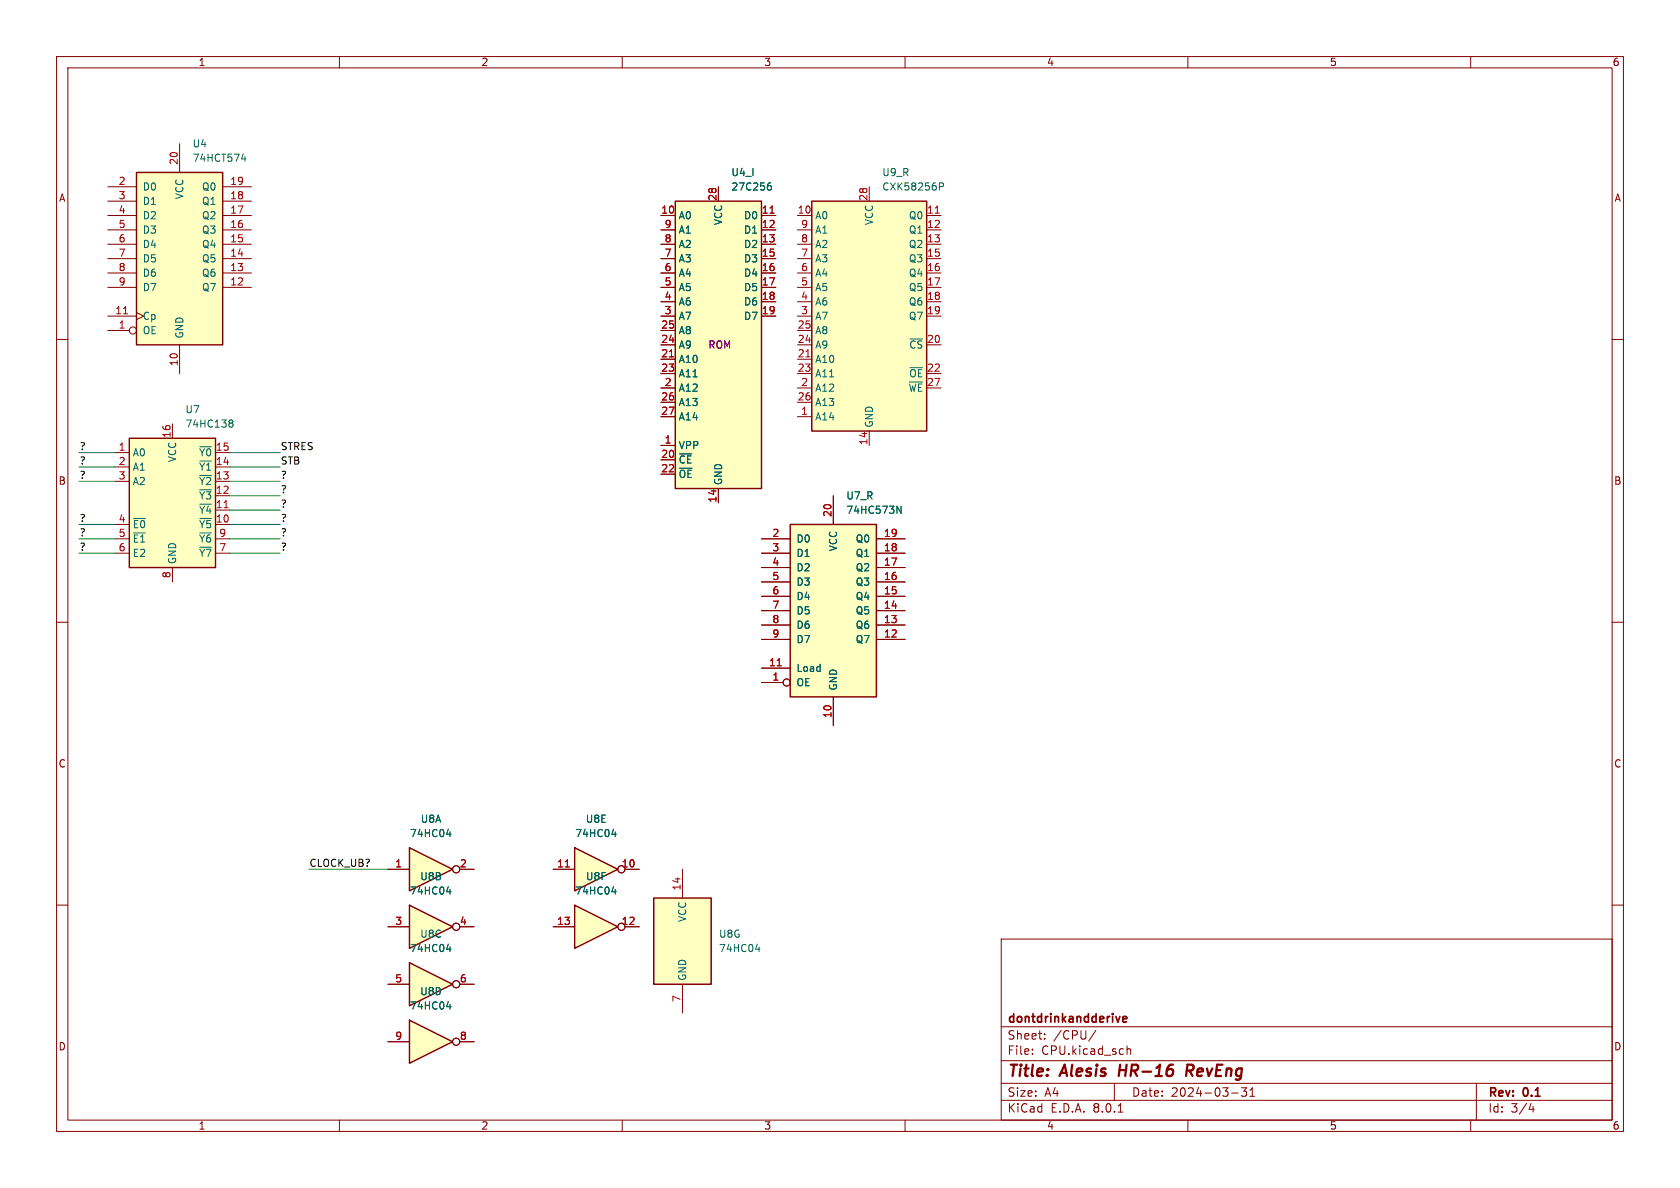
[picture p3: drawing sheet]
<svg xmlns="http://www.w3.org/2000/svg" width="297mm" height="210mm" viewBox="0 0 297 210" stroke-linecap="round" stroke-linejoin="round" font-family="sans-serif">
<g fill="none" stroke="#840000" stroke-width=".18">
<path d="M10 10h277v190h-277zM12 12h273v186h-273zM60 10v2M110 10v2M160 10v2M210 10v2M260 10v2M10 60h2M285 60h2M10 110h2M285 110h2M10 160h2"/>
<path d="M285 160h2M177 166h108v32h-108zM60 198v2M110 198v2M160 198v2M177 194.5h108M177 191.5h108M177 187.5h108M177 181.5h108M182.5 186.3v.1M182.5 185.5v.1M184.7 183.6v.1"/>
<path d="M184.7 182.8v.1M193.7 182.1l-1.2 2M197 191.5v3M197.7 196.6h.8M199.2 184.9v1.5M199.2 185.5l.3-.1 .3 .1 .1 .9M210 198v2M217.7 193.2h1.2M220.4 192.3l-.5 .6 .4 .1v.7l-.2 .1h-.4l-.2-.1M221 193.8h.8M221 192.7l.4-.4v1.5M260 198v2"/>
<path d="M261 191.5v6.5M270.7 195l-.4 1.1h.9M271 195.6v1"/>
</g>
<path d="M198 188.2l-.2 2M210.3 189.3l.5 .9M210.7 188.2h-.8l-.2 2M210.8 189.2l-1 .1" fill="none" stroke="#840000" stroke-width=".4"/>
<path d="M198.5 180.2l.7-.2-.1-.2-.4-.1-.2 .2 .1 .7h.5" fill="none" stroke="#840000" stroke-width=".3"/>
<path d="M115.6 158.8h10.1v15.2h-10.1z" fill="#ffffc2"/>
<path d="M115.6 158.8h10.1v15.2h-10.1z" fill="none" stroke="#840000" stroke-width=".25"/>
<path d="M120.6 153.7v5.1M120.6 174v5.1" fill="none" stroke="#840000" stroke-width=".18"/>
<path d="M133.6 167.8h.8M134.2 167.4v.8" fill="none" stroke="#006464" stroke-width=".18"/>
<path d="M119.4 35.6h15.2v50.8h-15.2z" fill="#ffffc2"/>
<path d="M119.4 35.6h15.2v50.8h-15.2z" fill="none" stroke="#840000" stroke-width=".25"/>
<g fill="none" stroke="#840000" stroke-width=".18">
<path d="M116.8 38.1h2.6M127 33v2.6M134.6 38.1h2.6M116.8 40.6h2.6M116.8 43.2h2.6M116.8 45.7h2.6M116.8 48.3h2.6M116.8 50.8h2.6M116.8 53.3h2.6M116.8 55.9h2.6M116.8 58.4h2.6M134.6 40.6h2.6"/>
<path d="M134.6 43.2h2.6M134.6 45.7h2.6M134.6 48.3h2.6M134.6 50.8h2.6M134.6 53.3h2.6M134.6 55.9h2.6M116.8 78.7h2.6M116.8 68.6h2.6M116.8 63.5h2.6M116.8 66h2.6M116.8 61h2.6M116.8 71.1h2.6"/>
<path d="M116.8 73.7h2.6M116.8 81.3h2.6M116.8 83.8h2.6M127 86.4v2.5"/>
</g>
<path d="M136.1 37.7h.8M118.4 63.1h.7" fill="none" stroke="#a90000" stroke-width=".18"/>
<path d="M135.9 32.8l.4 .1 .1 .2-.1 .4-.4 .1M136.3 32.3l-.4 .1" fill="none" stroke="#006464" stroke-width=".18"/>
<path d="M72.4 149.9l7.6 3.8-7.6 3.8z" fill="#ffffc2"/>
<path d="M72.4 149.9l7.6 3.8-7.6 3.8z" fill="none" stroke="#840000" stroke-width=".25"/>
<g fill="none" stroke="#840000" stroke-width=".18">
<path d="M68.6 153.7h3.8M81.3 153.7h2.5"/>
<circle cx="80.6" cy="153.7" r=".63"/>
</g>
<path d="M79 147.5h.7M79.6 147.1v.8" fill="none" stroke="#006464" stroke-width=".18"/>
<path d="M72.4 170.2l7.6 3.8-7.6 3.8z" fill="#ffffc2"/>
<path d="M72.4 170.2l7.6 3.8-7.6 3.8z" fill="none" stroke="#840000" stroke-width=".25"/>
<g fill="none" stroke="#840000" stroke-width=".18">
<path d="M68.6 174h3.8M81.3 174h2.5"/>
<circle cx="80.6" cy="174" r=".63"/>
</g>
<path d="M79 167.8h.7M79.6 167.4v.8" fill="none" stroke="#006464" stroke-width=".18"/>
<path d="M143.5 35.6h20.3v40.6h-20.3z" fill="#ffffc2"/>
<path d="M143.5 35.6h20.3v40.6h-20.3z" fill="none" stroke="#840000" stroke-width=".25"/>
<g fill="none" stroke="#840000" stroke-width=".18">
<path d="M141 38.1h2.5M153.7 33v2.6M163.8 38.1h2.6M141 40.6h2.5M141 43.2h2.5M141 45.7h2.5M141 48.3h2.5M141 50.8h2.5M141 53.3h2.5M141 55.9h2.5M141 58.4h2.5M163.8 40.6h2.6"/>
<path d="M163.8 43.2h2.6M163.8 45.7h2.6M163.8 48.3h2.6M163.8 50.8h2.6M163.8 53.3h2.6M163.8 55.9h2.6M141 73.7h2.5M141 68.6h2.5M141 61h2.5M141 63.5h2.5M141 66h2.5M141 71.1h2.5"/>
<path d="M153.7 76.2v2.5M163.8 68.6h2.6M163.8 61h2.6M163.8 66h2.6"/>
</g>
<path d="M165.3 37.7h.8M142.5 63.1h.7" fill="none" stroke="#a90000" stroke-width=".18"/>
<path d="M166.1 32.3h.5l.2 .3-.1 .3-.6 .1" fill="none" stroke="#006464" stroke-width=".18"/>
<path d="M22.9 77.5h15.2v22.8h-15.2z" fill="#ffffc2"/>
<path d="M22.9 77.5h15.2v22.8h-15.2z" fill="none" stroke="#840000" stroke-width=".25"/>
<g fill="none" stroke="#840000" stroke-width=".18">
<path d="M30.5 74.9v2.6M20.3 80h2.6M20.3 92.7h2.6M20.3 85.1h2.6M20.3 82.6h2.6M20.3 95.3h2.6M20.3 97.8h2.6M38.1 80h2.5M38.1 92.7h2.5M38.1 90.2h2.5M38.1 87.6h2.5M38.1 85.1h2.5"/>
<path d="M38.1 82.6h2.5M38.1 95.3h2.5M38.1 97.8h2.5M30.5 100.3v2.6"/>
</g>
<path d="M39.6 89.8h.7" fill="none" stroke="#a90000" stroke-width=".18"/>
<path d="M35.3 79h2.1M40.6 74.7l.1 .1M40.6 74.3l.3-.1 .2 .2 .1 .1-.3 .3M40.7 74.8h.2M40.7 74.8h-.1M40.9 74.8l.3 .2-.1 .4-.2 .1-.3-.1M23.6 91.7h2.1" fill="none" stroke="#006464" stroke-width=".18"/>
<path d="M139.7 92.7h15.2v30.5h-15.2z" fill="#ffffc2"/>
<path d="M139.7 92.7h15.2v30.5h-15.2z" fill="none" stroke="#840000" stroke-width=".25"/>
<g fill="none" stroke="#840000" stroke-width=".18">
<path d="M134.6 97.8h5.1M134.6 95.3h5.1M147.3 87.6v5.1M154.9 97.8h5.1M154.9 95.3h5.1M134.6 118.1h5.1M134.6 113h5.1M134.6 110.5h5.1M134.6 108h5.1M134.6 105.4h5.1M134.6 102.9h5.1M134.6 100.3h5.1"/>
<path d="M154.9 113h5.1M154.9 110.5h5.1M154.9 108h5.1M154.9 105.4h5.1M154.9 102.9h5.1M154.9 100.3h5.1M134.6 120.7h3.8M147.3 123.2v5.1"/>
<circle cx="139.1" cy="120.6" r=".63"/>
</g>
<path d="M137.4 117.7h.7" fill="none" stroke="#a90000" stroke-width=".18"/>
<path d="M158.6 89.5l.7 1.2v-1.2" fill="none" stroke="#006464" stroke-width=".18"/>
<path d="M72.4 160l7.6 3.8-7.6 3.8z" fill="#ffffc2"/>
<path d="M72.4 160l7.6 3.8-7.6 3.8z" fill="none" stroke="#840000" stroke-width=".25"/>
<g fill="none" stroke="#840000" stroke-width=".18">
<path d="M68.6 163.8h3.8M81.3 163.8h2.5"/>
<circle cx="80.6" cy="163.8" r=".63"/>
</g>
<path d="M79 157.6h.7M79.6 157.2v.9" fill="none" stroke="#006464" stroke-width=".18"/>
<path d="M101.6 149.9l7.6 3.8-7.6 3.8z" fill="#ffffc2"/>
<path d="M101.6 149.9l7.6 3.8-7.6 3.8z" fill="none" stroke="#840000" stroke-width=".25"/>
<g fill="none" stroke="#840000" stroke-width=".18">
<path d="M97.8 153.7h3.8M110.5 153.7h2.5"/>
<circle cx="109.9" cy="153.7" r=".63"/>
</g>
<path d="M99.9 153.3h.8" fill="none" stroke="#a90000" stroke-width=".18"/>
<path d="M108.2 147.5h.7M108.8 147.1v.8" fill="none" stroke="#006464" stroke-width=".18"/>
<path d="M24.1 30.5h15.3v30.5h-15.3z" fill="#ffffc2"/>
<path d="M24.1 30.5h15.3v30.5h-15.3z" fill="none" stroke="#840000" stroke-width=".25"/>
<g fill="none" stroke="#840000" stroke-width=".18">
<path d="M19 38.1h5.1M19 35.6h5.1M19 33h5.1M31.7 25.4v5.1M39.4 38.1h5M39.4 35.6h5M39.4 33h5M19 58.4h3.9M19 55.9h5.1M19 50.8h5.1M19 48.3h5.1M19 45.7h5.1"/>
<path d="M19 43.2h5.1M19 40.6h5.1M24.1 55.2l1.3 .7-1.3 .6M39.4 50.8h5M39.4 48.3h5M39.4 45.7h5M39.4 43.2h5M39.4 40.6h5M31.7 61v5"/>
<circle cx="23.5" cy="58.4" r=".63"/>
</g>
<path d="M21.8 55.5h.8" fill="none" stroke="#a90000" stroke-width=".18"/>
<path d="M42.7 28.1h.8M43.3 27.7v.8" fill="none" stroke="#006464" stroke-width=".18"/>
<path d="M72.4 180.3l7.6 3.9-7.6 3.8z" fill="#ffffc2"/>
<path d="M72.4 180.3l7.6 3.9-7.6 3.8z" fill="none" stroke="#840000" stroke-width=".25"/>
<g fill="none" stroke="#840000" stroke-width=".18">
<path d="M68.6 184.2h3.8M81.3 184.2h2.5"/>
<circle cx="80.6" cy="184.1" r=".63"/>
</g>
<path d="M79 178h.7M79.6 177.5v.9" fill="none" stroke="#006464" stroke-width=".18"/>
<path d="M101.6 160l7.6 3.8-7.6 3.8z" fill="#ffffc2"/>
<path d="M101.6 160l7.6 3.8-7.6 3.8z" fill="none" stroke="#840000" stroke-width=".25"/>
<g fill="none" stroke="#840000" stroke-width=".18">
<path d="M116.8 38.1h2.6M127 33v2.6M134.6 38.1h2.6M116.8 40.6h2.6M116.8 43.2h2.6M116.8 45.7h2.6M116.8 48.3h2.6M116.8 50.8h2.6M116.8 53.3h2.6M116.8 55.9h2.6M116.8 58.4h2.6M134.6 40.6h2.6"/>
<path d="M134.6 43.2h2.6M134.6 45.7h2.6M134.6 48.3h2.6M134.6 50.8h2.6M134.6 53.3h2.6M134.6 55.9h2.6M116.8 78.7h2.6M116.8 68.6h2.6M116.8 63.5h2.6M116.8 66h2.6M116.8 61h2.6M116.8 71.1h2.6"/>
<path d="M116.8 73.7h2.6M116.8 81.3h2.6M116.8 83.8h2.6M127 86.4v2.5M134.6 97.8h5.1M134.6 95.3h5.1M147.3 87.6v5.1M154.9 97.8h5.1M154.9 95.3h5.1M134.6 118.1h5.1M134.6 113h5.1M134.6 110.5h5.1"/>
<path d="M134.6 108h5.1M134.6 105.4h5.1M134.6 102.9h5.1M134.6 100.3h5.1M154.9 113h5.1M154.9 110.5h5.1M154.9 108h5.1M154.9 105.4h5.1M154.9 102.9h5.1M154.9 100.3h5.1M134.6 120.7h3.8M147.3 123.2v5.1"/>
<path d="M68.6 153.7h3.8M81.3 153.7h2.5M97.8 153.7h3.8M110.5 153.7h2.5M68.6 163.8h3.8M68.6 174h3.8M81.3 163.8h2.5M81.3 174h2.5M97.8 163.8h3.8M110.5 163.8h2.5M68.6 184.2h3.8M81.3 184.2h2.5"/>
<circle cx="139.1" cy="120.6" r=".63"/>
<circle cx="80.6" cy="153.7" r=".63"/>
<circle cx="109.9" cy="153.7" r=".63"/>
<circle cx="80.6" cy="163.8" r=".63"/>
<circle cx="80.6" cy="174" r=".63"/>
<circle cx="109.9" cy="163.8" r=".63"/>
<circle cx="80.6" cy="184.1" r=".63"/>
</g>
<g fill="none" stroke="#006464" stroke-width=".18">
<path d="M135.9 32.8l.4 .1 .1 .2-.1 .4-.4 .1M136.3 32.3l-.4 .1M158.6 89.5l.7 1.2v-1.2M79 157.6h.7M79 147.5h.7M79.6 147.1v.8M79.6 157.2v.9M108.2 157.6h.7M108.2 147.5h.7M108.8 147.1v.8M108.8 157.2v.9M79 167.8h.7"/>
<path d="M79 178h.7M79.6 167.4v.8M79.6 177.5v.9"/>
</g>
<g fill="none" stroke="#009600" stroke-width=".18">
<path d="M14 80h6.3M14 82.6h6.3M14 85.1h6.3M14 97.8h6.3M14 95.3h6.3M14 92.7h6.3M40.6 80h8.9M40.6 82.6h8.9M40.6 85.1h8.9M40.6 97.8h8.9M40.6 95.3h8.9M40.6 92.7h8.9"/>
<path d="M40.6 87.6h8.9M40.6 90.2h8.9M54.6 153.7h14"/>
</g>
<path d="M136.1 37.7h.8M118.4 63.1h.7M137.4 117.7h.7M99.9 153.3h.8" fill="none" stroke="#a90000" stroke-width=".18"/>
<g font-size="2.8" fill="#840000">
<text x="178" y="190.9">Title:</text>
<text x="187.7" y="190.9">Alesis</text>
<text x="198.6" y="190.9">HR-16</text>
<text x="211.4" y="190.9">RevEng</text>
</g>
<g font-size="2.1" fill="#840000">
<text x="178" y="184">Sheet:</text>
<text x="178" y="181.2">dontdrinkandderive</text>
<text x="186.2" y="184">/CPU/</text>
<text x="178" y="186.7">File:</text>
<text x="184.1" y="186.7">CPU.kicad_sch</text>
<text x="178" y="196.9">KiCad</text>
<text x="178" y="194.1">Size:</text>
<text x="184.7" y="194.1">A4</text>
<text x="185.7" y="196.9">E.D.A.</text>
<text x="193.3" y="196.9">8.0.1</text>
<text x="200" y="194.1">Date:</text>
<text x="207" y="194.1">2024-03-31</text>
<text x="263" y="194.3">Rev:</text>
<text x="263" y="196.9">Id:</text>
<text x="267.1" y="196.9">3/4</text>
<text x="269.4" y="194.3">0.1</text>
</g>
<g font-size="1.8" fill="#840000">
<text x="35" y="11.9">1</text>
<text x="85" y="11.9">2</text>
<text x="135" y="11.9">3</text>
<text x="185" y="11.9">4</text>
<text x="235" y="11.9">5</text>
<text x="285" y="11.9">6</text>
<text x="10.3" y="35.9">A</text>
<text x="285.3" y="35.9">A</text>
<text x="10.3" y="85.9">B</text>
<text x="285.3" y="85.9">B</text>
<text x="10.3" y="135.9">C</text>
<text x="285.3" y="135.9">C</text>
<text x="10.3" y="185.9">D</text>
<text x="285.3" y="185.9">D</text>
<text x="35" y="199.9">1</text>
<text x="85" y="199.9">2</text>
<text x="135" y="199.9">3</text>
<text x="185" y="199.9">4</text>
<text x="235" y="199.9">5</text>
<text x="285" y="199.9">6</text>
</g>
<g font-size="1.8" fill="#a90000">
<text x="31.5" y="29.3" transform="rotate(-90 31.5 29.3)">20</text>
<text x="20.9" y="32.8">2</text>
<text x="20.9" y="35.3">3</text>
<text x="40.6" y="35.3">18</text>
<text x="40.6" y="32.8">19</text>
<text x="126.7" y="35.6" transform="rotate(-90 126.7 35.6)">28</text>
<text x="153.4" y="35.6" transform="rotate(-90 153.4 35.6)">28</text>
<text x="20.9" y="37.8">4</text>
<text x="20.9" y="40.4">5</text>
<text x="40.6" y="40.4">16</text>
<text x="40.6" y="37.8">17</text>
<text x="116.8" y="37.8">10</text>
<text x="117.4" y="40.4">9</text>
<text x="134.6" y="37.8">11</text>
<text x="134.6" y="40.4">12</text>
<text x="140.9" y="37.8">10</text>
<text x="141.5" y="40.4">9</text>
<text x="163.8" y="37.8">11</text>
<text x="163.8" y="40.4">12</text>
<text x="20.9" y="42.9">6</text>
<text x="20.9" y="45.5">7</text>
<text x="40.6" y="45.5">14</text>
<text x="40.6" y="42.9">15</text>
<text x="117.4" y="45.5">7</text>
<text x="117.4" y="42.9">8</text>
<text x="134.6" y="42.9">13</text>
<text x="134.6" y="45.5">15</text>
<text x="141.5" y="45.5">7</text>
<text x="141.5" y="42.9">8</text>
<text x="163.8" y="42.9">13</text>
<text x="163.8" y="45.5">15</text>
<text x="20.9" y="48">8</text>
<text x="20.9" y="50.5">9</text>
<text x="40.6" y="50.5">12</text>
<text x="40.6" y="48">13</text>
<text x="117.4" y="53.1">4</text>
<text x="117.4" y="50.5">5</text>
<text x="117.4" y="48">6</text>
<text x="134.6" y="48">16</text>
<text x="134.6" y="50.5">17</text>
<text x="134.6" y="53.1">18</text>
<text x="141.5" y="53.1">4</text>
<text x="141.5" y="50.5">5</text>
<text x="141.5" y="48">6</text>
<text x="163.8" y="48">16</text>
<text x="163.8" y="50.5">17</text>
<text x="163.8" y="53.1">18</text>
<text x="20.3" y="55.6">11</text>
<text x="20.9" y="58.2">1</text>
<text x="116.8" y="58.2">25</text>
<text x="117.4" y="55.6">3</text>
<text x="134.6" y="55.6">19</text>
<text x="140.9" y="58.2">25</text>
<text x="141.5" y="55.6">3</text>
<text x="163.8" y="55.6">19</text>
<text x="31.5" y="64.8" transform="rotate(-90 31.5 64.8)">10</text>
<text x="116.8" y="63.2">21</text>
<text x="116.8" y="65.8">23</text>
<text x="116.8" y="60.7">24</text>
<text x="140.9" y="63.2">21</text>
<text x="140.9" y="65.8">23</text>
<text x="140.9" y="60.7">24</text>
<text x="163.8" y="60.7">20</text>
<text x="163.8" y="65.8">22</text>
<text x="116.8" y="70.9">26</text>
<text x="117.4" y="68.3">2</text>
<text x="140.9" y="70.9">26</text>
<text x="141.5" y="68.3">2</text>
<text x="163.8" y="68.3">27</text>
<text x="30.2" y="77.5" transform="rotate(-90 30.2 77.5)">16</text>
<text x="116.8" y="73.4">27</text>
<text x="141.5" y="73.4">1</text>
<text x="20.9" y="79.8">1</text>
<text x="20.9" y="82.3">2</text>
<text x="38.1" y="82.3">14</text>
<text x="38.1" y="79.8">15</text>
<text x="116.8" y="81">20</text>
<text x="116.8" y="83.6">22</text>
<text x="117.4" y="78.5">1</text>
<text x="153.4" y="78.8" transform="rotate(-90 153.4 78.8)">14</text>
<text x="20.9" y="84.8">3</text>
<text x="38.1" y="89.9">11</text>
<text x="38.1" y="87.4">12</text>
<text x="38.1" y="84.8">13</text>
<text x="126.7" y="88.9" transform="rotate(-90 126.7 88.9)">14</text>
<text x="20.9" y="92.5">4</text>
<text x="20.9" y="95">5</text>
<text x="38.1" y="92.5">10</text>
<text x="38.7" y="95">9</text>
<text x="136.5" y="95">2</text>
<text x="147.1" y="91.5" transform="rotate(-90 147.1 91.5)">20</text>
<text x="156.2" y="95">19</text>
<text x="20.9" y="97.5">6</text>
<text x="38.7" y="97.5">7</text>
<text x="136.5" y="97.5">3</text>
<text x="136.5" y="100.1">4</text>
<text x="156.2" y="100.1">17</text>
<text x="156.2" y="97.5">18</text>
<text x="30.2" y="102.3" transform="rotate(-90 30.2 102.3)">8</text>
<text x="136.5" y="102.6">5</text>
<text x="136.5" y="105.2">6</text>
<text x="136.5" y="107.7">7</text>
<text x="156.2" y="107.7">14</text>
<text x="156.2" y="105.2">15</text>
<text x="156.2" y="102.6">16</text>
<text x="136.5" y="110.2">8</text>
<text x="136.5" y="112.8">9</text>
<text x="156.2" y="112.8">12</text>
<text x="156.2" y="110.2">13</text>
<text x="135.8" y="117.9">11</text>
<text x="136.5" y="120.4">1</text>
<text x="147.1" y="127" transform="rotate(-90 147.1 127)">10</text>
<text x="69.8" y="153.4">1</text>
<text x="81.2" y="153.4">2</text>
<text x="98.4" y="153.4">11</text>
<text x="109.8" y="153.4">10</text>
<text x="120.4" y="157.5" transform="rotate(-90 120.4 157.5)">14</text>
<text x="69.8" y="163.6">3</text>
<text x="81.2" y="163.6">4</text>
<text x="98.4" y="163.6">13</text>
<text x="109.8" y="163.6">12</text>
<text x="69.8" y="173.7">5</text>
<text x="81.2" y="173.7">6</text>
<text x="120.4" y="177.2" transform="rotate(-90 120.4 177.2)">7</text>
<text x="69.8" y="183.9">9</text>
<text x="81.2" y="183.9">8</text>
</g>
<g font-size="1.8" fill="#006464">
<text x="34" y="26.3">U4</text>
<text x="34" y="28.8">74HCT574</text>
<text x="25.1" y="33.9">D0</text>
<text x="32.6" y="35.3" transform="rotate(-90 32.6 35.3)">VCC</text>
<text x="35.6" y="33.9">Q0</text>
<text x="129.2" y="31.3">U4_I</text>
<text x="129.2" y="33.9">27C256</text>
<text x="155.9" y="31.3">U9_R</text>
<text x="155.9" y="33.9">CXK58256P</text>
<text x="25.1" y="36.4">D1</text>
<text x="25.1" y="39">D2</text>
<text x="25.1" y="41.5">D3</text>
<text x="35.6" y="41.5">Q3</text>
<text x="35.6" y="39">Q2</text>
<text x="35.6" y="36.4">Q1</text>
<text x="119.9" y="39">A0</text>
<text x="119.9" y="41.5">A1</text>
<text x="127.9" y="39.9" transform="rotate(-90 127.9 39.9)">VCC</text>
<text x="131.4" y="39">D0</text>
<text x="131.4" y="41.5">D1</text>
<text x="144" y="39">A0</text>
<text x="144" y="41.5">A1</text>
<text x="154.5" y="39.9" transform="rotate(-90 154.5 39.9)">VCC</text>
<text x="160.6" y="39">Q0</text>
<text x="160.6" y="41.5">Q1</text>
<text x="25.1" y="44">D4</text>
<text x="25.1" y="46.6">D5</text>
<text x="35.6" y="46.6">Q5</text>
<text x="35.6" y="44">Q4</text>
<text x="119.9" y="46.6">A3</text>
<text x="119.9" y="44">A2</text>
<text x="131.4" y="44">D2</text>
<text x="131.4" y="46.6">D3</text>
<text x="144" y="46.6">A3</text>
<text x="144" y="44">A2</text>
<text x="160.6" y="44">Q2</text>
<text x="160.6" y="46.6">Q3</text>
<text x="25.1" y="49.1">D6</text>
<text x="25.1" y="51.7">D7</text>
<text x="35.6" y="51.7">Q7</text>
<text x="35.6" y="49.1">Q6</text>
<text x="119.9" y="51.7">A5</text>
<text x="119.9" y="49.1">A4</text>
<text x="131.4" y="49.1">D4</text>
<text x="131.4" y="51.7">D5</text>
<text x="144" y="51.7">A5</text>
<text x="144" y="49.1">A4</text>
<text x="160.6" y="49.1">Q4</text>
<text x="160.6" y="51.7">Q5</text>
<text x="25.1" y="59.3">OE</text>
<text x="25.1" y="56.7">Cp</text>
<text x="32.6" y="59.9" transform="rotate(-90 32.6 59.9)">GND</text>
<text x="119.9" y="59.3">A8</text>
<text x="119.9" y="56.7">A7</text>
<text x="119.9" y="54.2">A6</text>
<text x="131.4" y="54.2">D6</text>
<text x="131.4" y="56.7">D7</text>
<text x="144" y="59.3">A8</text>
<text x="144" y="56.7">A7</text>
<text x="144" y="54.2">A6</text>
<text x="160.6" y="54.2">Q6</text>
<text x="160.6" y="56.7">Q7</text>
<text x="119.9" y="64.4">A10</text>
<text x="119.9" y="61.8">A9</text>
<text x="144" y="64.4">A10</text>
<text x="144" y="61.8">A9</text>
<text x="160.6" y="61.8">~{CS}</text>
<text x="119.9" y="69.4">A12</text>
<text x="119.9" y="66.9">A11</text>
<text x="119.9" y="72">A13</text>
<text x="144" y="69.4">A12</text>
<text x="144" y="66.9">A11</text>
<text x="144" y="72">A13</text>
<text x="160.5" y="69.4">~{WE}</text>
<text x="160.6" y="66.9">~{OE}</text>
<text x="32.7" y="73.3">U7</text>
<text x="32.7" y="75.8">74HC138</text>
<text x="119.9" y="74.5">A14</text>
<text x="144" y="74.5">A14</text>
<text x="154.5" y="75.7" transform="rotate(-90 154.5 75.7)">GND</text>
<text x="23.4" y="80.9">A0</text>
<text x="23.4" y="83.4">A1</text>
<text x="31.3" y="81.8" transform="rotate(-90 31.3 81.8)">VCC</text>
<text x="35.1" y="83.4">~{Y1}</text>
<text x="35.1" y="80.9">~{Y0}</text>
<text x="119.9" y="79.6">VPP</text>
<text x="119.9" y="82.1">~{CE}</text>
<text x="23.4" y="86">A2</text>
<text x="35.1" y="88.5">~{Y3}</text>
<text x="35.1" y="86">~{Y2}</text>
<text x="119.9" y="84.7">~{OE}</text>
<text x="127.9" y="85.9" transform="rotate(-90 127.9 85.9)">GND</text>
<text x="149.5" y="88.5">U7_R</text>
<text x="23.4" y="93.6">~{E0}</text>
<text x="35.1" y="93.6">~{Y5}</text>
<text x="35.1" y="91">~{Y4}</text>
<text x="149.5" y="91">74HC573N</text>
<text x="23.4" y="96.1">~{E1}</text>
<text x="23.4" y="98.7">E2</text>
<text x="31.3" y="99.8" transform="rotate(-90 31.3 99.8)">GND</text>
<text x="35.1" y="98.7">~{Y7}</text>
<text x="35.1" y="96.1">~{Y6}</text>
<text x="140.7" y="96.1">D0</text>
<text x="140.7" y="98.7">D1</text>
<text x="140.7" y="101.2">D2</text>
<text x="148.2" y="97.6" transform="rotate(-90 148.2 97.6)">VCC</text>
<text x="151.2" y="101.2">Q2</text>
<text x="151.2" y="98.7">Q1</text>
<text x="151.2" y="96.1">Q0</text>
<text x="140.7" y="103.7">D3</text>
<text x="140.7" y="106.3">D4</text>
<text x="151.2" y="106.3">Q4</text>
<text x="151.2" y="103.7">Q3</text>
<text x="140.7" y="108.8">D5</text>
<text x="140.7" y="111.4">D6</text>
<text x="140.7" y="113.9">D7</text>
<text x="151.2" y="113.9">Q7</text>
<text x="151.2" y="111.4">Q6</text>
<text x="151.2" y="108.8">Q5</text>
<text x="140.7" y="119">Load</text>
<text x="140.7" y="121.5">OE</text>
<text x="148.2" y="122.2" transform="rotate(-90 148.2 122.2)">GND</text>
<text x="72.4" y="148.2">74HC04</text>
<text x="74.3" y="145.6">U8A</text>
<text x="101.6" y="148.2">74HC04</text>
<text x="103.5" y="145.6">U8E</text>
<text x="74.2" y="155.8">U8B</text>
<text x="103.5" y="155.8">U8F</text>
<text x="72.4" y="158.3">74HC04</text>
<text x="101.6" y="158.3">74HC04</text>
<text x="74.2" y="166">U8C</text>
<text x="121.5" y="163.1" transform="rotate(-90 121.5 163.1)">VCC</text>
<text x="127" y="166">U8G</text>
<text x="72.4" y="168.5">74HC04</text>
<text x="121.5" y="173.5" transform="rotate(-90 121.5 173.5)">GND</text>
<text x="127" y="168.5">74HC04</text>
<text x="72.4" y="178.7">74HC04</text>
<text x="74.2" y="176.1">U8D</text>
</g>
<text font-size="1.8" fill="#840084" x="125.1" y="61.8">ROM</text>
<g font-size="1.8" fill="#0f0f0f">
<text x="14" y="79.7">?</text>
<text x="14" y="82.2">?</text>
<text x="49.5" y="79.7">STRES</text>
<text x="49.5" y="82.2">STB</text>
<text x="14" y="84.7">?</text>
<text x="49.5" y="87.3">?</text>
<text x="49.5" y="84.7">?</text>
<text x="49.5" y="89.8">?</text>
<text x="14" y="92.4">?</text>
<text x="14" y="94.9">?</text>
<text x="49.5" y="94.9">?</text>
<text x="49.5" y="92.4">?</text>
<text x="14" y="97.4">?</text>
<text x="49.5" y="97.4">?</text>
<text x="54.6" y="153.3">CLOCK_UB?</text>
</g>
</svg>
